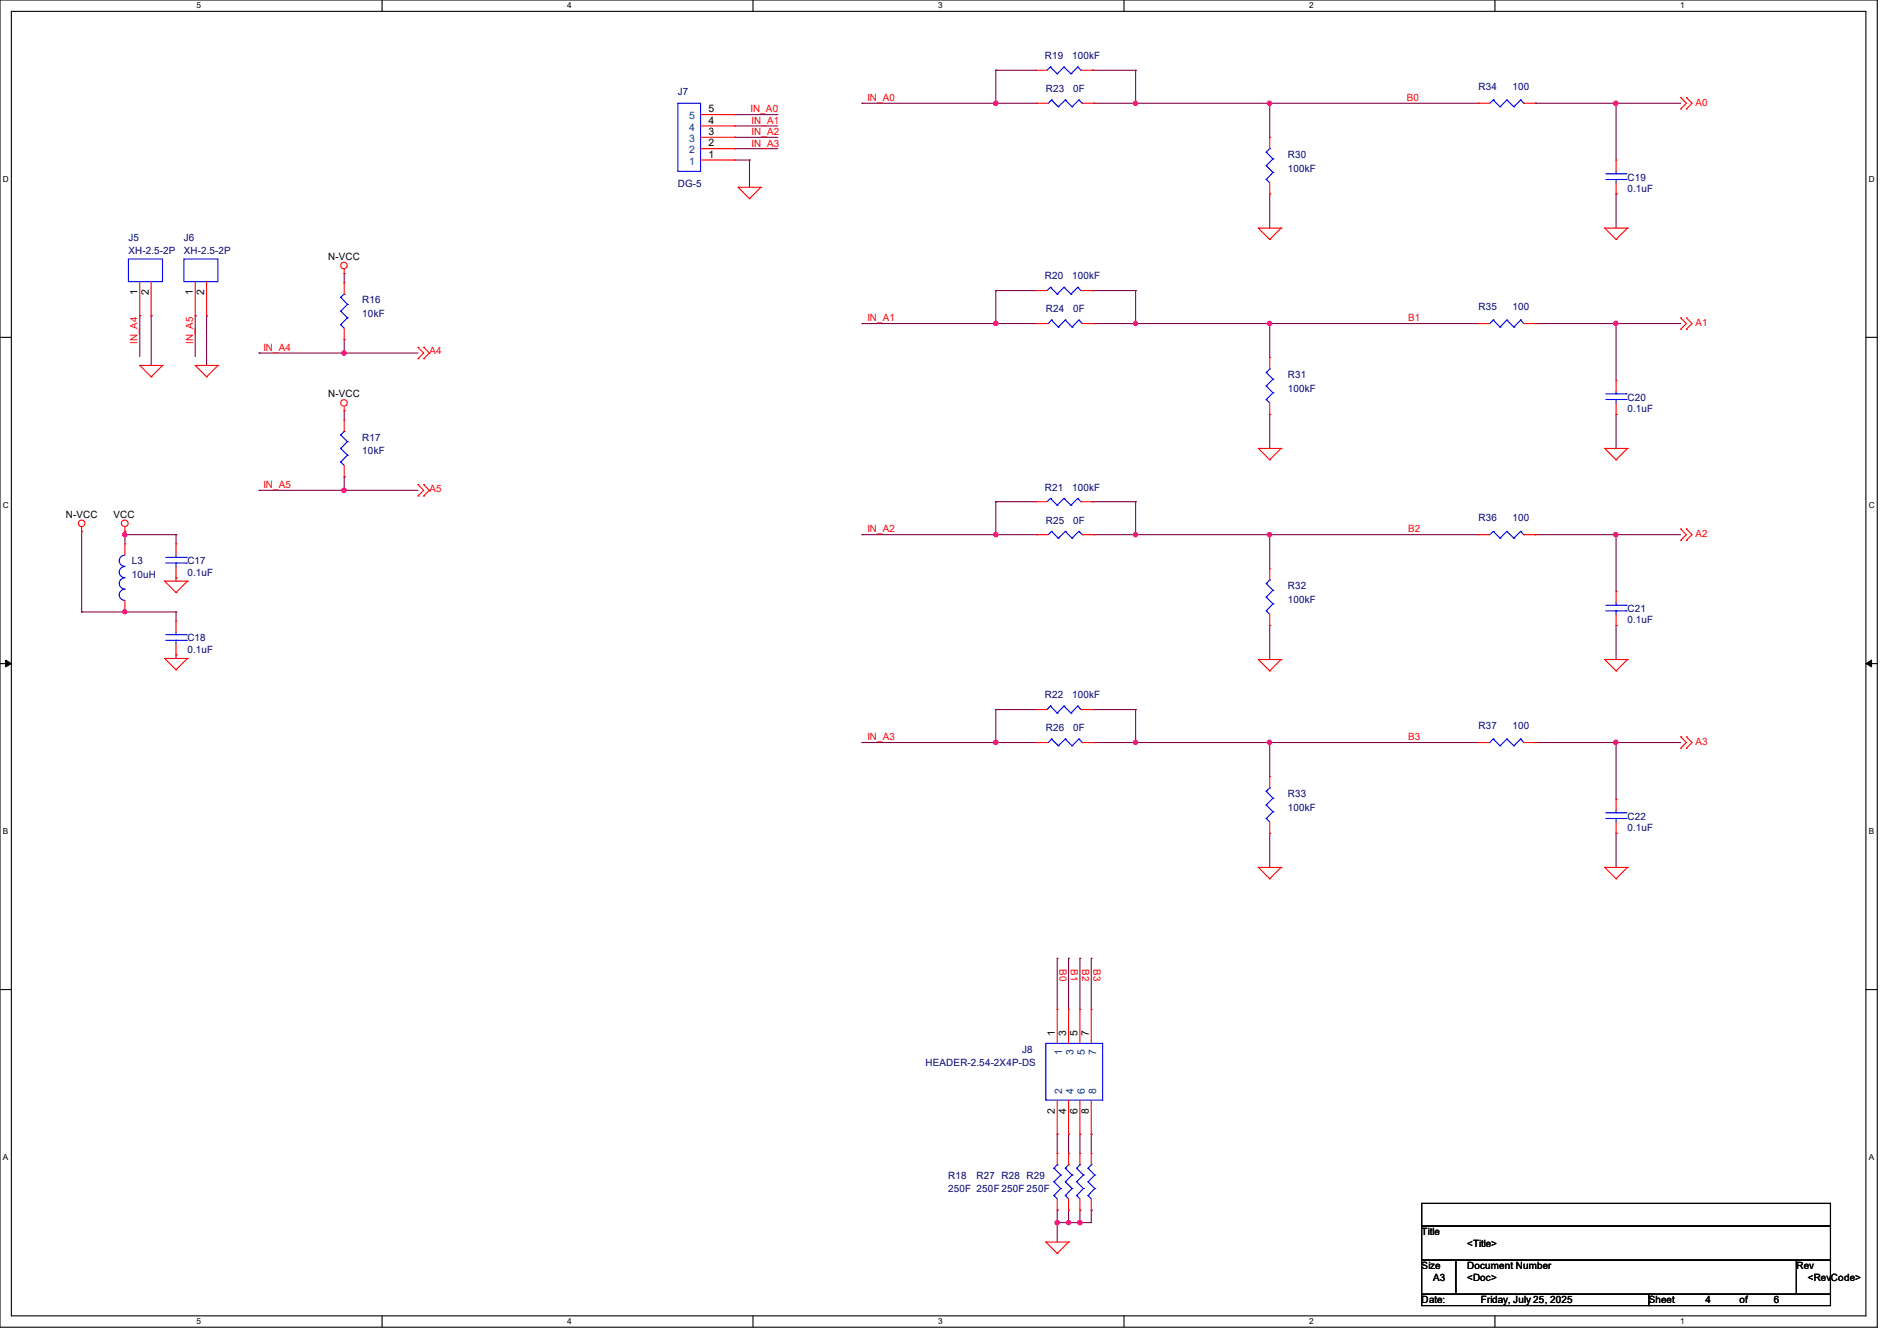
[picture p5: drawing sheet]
<svg xmlns="http://www.w3.org/2000/svg" width="297mm" height="210mm" viewBox="0 0 297 210" stroke-linecap="round" stroke-linejoin="round" font-family="sans-serif">
<path d="M0 0h293.9v207.9h-293.9zM1.8 1.8h290.3v204.3h-290.3z" fill="none" stroke="#000" stroke-width=".17"/>
<g fill="#fff">
<path d="M30.8 .2h.7v1.4h-.7z"/>
<path d="M30.8 206.2h.7v1.4h-.7z"/>
</g>
<path d="M59.8 0v1.8M59.8 206.1v1.8" fill="none" stroke="#000" stroke-width=".17"/>
<g fill="#fff">
<path d="M88.8 .2h.7v1.4h-.7z"/>
<path d="M88.8 206.2h.7v1.4h-.7z"/>
</g>
<path d="M117.9 0v1.8M117.9 206.1v1.8" fill="none" stroke="#000" stroke-width=".17"/>
<g fill="#fff">
<path d="M146.9 .2h.7v1.4h-.7z"/>
<path d="M146.9 206.2h.7v1.4h-.7z"/>
</g>
<path d="M176 0v1.8M176 206.1v1.8" fill="none" stroke="#000" stroke-width=".17"/>
<g fill="#fff">
<path d="M205 .2h.7v1.4h-.7z"/>
<path d="M205 206.2h.7v1.4h-.7z"/>
</g>
<path d="M234.1 0v1.8M234.1 206.1v1.8" fill="none" stroke="#000" stroke-width=".17"/>
<g fill="#fff">
<path d="M263.1 .2h.6v1.4h-.6z"/>
<path d="M263.1 206.2h.6v1.4h-.6z"/>
<path d="M.5 27.3h.9v1.4h-.9z"/>
<path d="M292.6 27.3h.9v1.4h-.9z"/>
<path d="M.5 78.4h.9v1.4h-.9z"/>
<path d="M292.6 78.4h.9v1.4h-.9z"/>
</g>
<path d="M0 52.8h1.8M292.1 52.8h1.8" fill="none" stroke="#000" stroke-width=".17"/>
<g fill="#fff">
<path d="M.5 129.5h.8v1.4h-.8z"/>
<path d="M292.6 129.5h.8v1.4h-.8z"/>
</g>
<path d="M0 103.9h1.8M292.1 103.9h1.8" fill="none" stroke="#000" stroke-width=".17"/>
<path d="M.9 103.4l.9 .5-.9 .5zM292.1 103.9l.9-.5v1z" fill="#000" stroke="#000" stroke-width=".16"/>
<g fill="#fff">
<path d="M.5 180.5h.8v1.4h-.8z"/>
<path d="M292.6 180.5h.8v1.4h-.8z"/>
</g>
<path d="M0 155h1.8M292.1 155h1.8M222.6 188.5h64v3.5h-64zM222.6 192h64v5.4h-64zM222.6 197.4h5.3v5.3h-5.3zM227.9 197.4h53.4v5.3h-53.4zM281.3 197.4h5.3v5.3h-5.3zM222.6 202.7h35.5v1.8h-35.5zM258.1 202.7h28.5v1.8h-28.5z" fill="none" stroke="#000" stroke-width=".17"/>
<g fill="none" stroke="#800040" stroke-width=".17">
<path d="M115 17.9h.1M115 19.7h.1M115 17.9h6.8M115 19.7h6.8M135 16.2h.1M135 16.2h27.3M155.9 16.2h.1M155.9 11h.1M155.9 11h6.2M155.9 11v5.2M171 11h.1M171 11h6.8"/>
<path d="M171.2 16.2h.1M171.2 16.2h60.3M177.8 16.2h.1M177.8 11h.1M177.8 11v5.2M198.8 16.2h.1M198.8 16.2v5.3M240.4 16.2h.1M240.4 16.2h22.7M253 16.2h.1M253 16.2v8.9M115 25.1h.1"/>
<path d="M115 21.5h.1M115 23.3h.1M115 25.1h2.3M115 21.5h6.8M115 23.3h6.8M117.3 25.1h.1M117.3 25.1v4.2M198.8 30.4h.1M198.8 30.4v5.3M253 30.4h.1M253 30.4v5.3M21.9 49.4h.1"/>
<path d="M21.9 49.4v6.4M23.7 49.4h.1M23.7 49.4v7.8M30.6 49.4h.1M30.6 49.4v6.4M32.3 49.4h.1M32.3 49.4v7.8M40.6 55.3h.1M40.6 55.3h24.8M53.9 55.3h.1M53.9 53.2h.1M53.9 42.8h.1"/>
<path d="M53.9 42.8v1.5M53.9 53.2v2.1M135 50.7h.1M135 50.7h27.3M155.9 50.7h.1M155.9 45.5h.1M155.9 45.5v5.2M155.9 45.5h6.2M171 45.5h.1M171 45.5h6.8M171.2 50.7h.1M171.2 50.7h60.3"/>
<path d="M177.8 50.7h.1M177.8 45.5h.1M177.8 45.5v5.2M198.8 50.7h.1M198.8 50.7v5.3M240.4 50.7h.1M240.4 50.7h22.7M253 50.7h.1M253 50.7v8.9M40.6 76.8h.1M40.6 76.8h24.8M53.9 76.8h.1"/>
<path d="M53.9 74.7h.1M53.9 64.3h.1M53.9 64.3v1.5M53.9 74.7v2.1M155.9 78.6h.1M155.9 78.6v5.1M155.9 78.6h6.2M171 78.6h.1M171 78.6h6.8M177.8 78.6h.1M177.8 78.6v5.1M198.8 64.9h.1"/>
<path d="M198.8 64.9v5.3M253 64.9h.1M253 64.9v5.3M12.8 95.8h.1M12.8 83.2h.1M12.8 95.8h14.8M12.8 83.2v12.6M19.6 83.2h.1M19.6 83.7h.1M19.6 95.8h.1M19.6 83.2v2M19.6 83.7h8"/>
<path d="M27.6 83.7h.1M27.6 90.5h.1M27.6 95.8h.1M27.6 83.7v1.5M27.6 90.5v.5M27.6 95.8v1.4M135 83.7h.1M135 83.7h27.3M155.9 83.7h.1M171.2 83.7h.1M171.2 83.7h60.3M177.8 83.7h.1"/>
<path d="M198.8 83.7h.1M198.8 98h.1M198.8 83.7v5.4M198.8 98v5.3M240.4 83.7h.1M240.4 83.7h22.7M253 83.7h.1M253 98h.1M253 83.7v8.9M253 98v5.3M27.6 102.6h.1M27.6 102.6v.5"/>
<path d="M135 116.3h.1M135 116.3h27.3M155.9 116.3h.1M155.9 111.1h.1M155.9 111.1v5.2M155.9 111.1h6.2M171 111.1h.1M171 111.1h6.8M171.2 116.3h.1M171.2 116.3h60.3M177.8 116.3h.1M177.8 111.1h.1"/>
<path d="M177.8 111.1v5.2M198.8 116.3h.1M198.8 116.3v5.3M240.4 116.3h.1M240.4 116.3h22.7M253 116.3h.1M253 116.3v8.9M198.8 130.5h.1M198.8 130.5v5.3M253 130.5h.1M253 130.5v5.3M165.5 150.1h.1"/>
<path d="M165.5 150.1v8M167.3 150.1h.1M167.3 150.1v8M169.1 150.1h.1M169.1 150.1v8M170.9 150.1h.1M170.9 150.1v8M165.5 177.6h.1M165.5 177.6v3M167.3 177.6h.1M167.3 177.6v3M169.1 177.6h.1"/>
<path d="M169.1 177.6v3M170.9 177.6h.1M170.9 177.6v3M165.5 191.5h.1M165.5 189.5h.1M165.5 189.5v5M167.3 189.5h.1M167.3 191.5h.1M167.3 189.5v2M169.1 191.5h.1M169.1 189.5h.1M169.1 189.5v2"/>
<path d="M170.9 189.5h.1M170.9 189.5v2h-5.4"/>
</g>
<g fill="#f0f" stroke="#f0f" stroke-width=".17">
<circle cx="53.8" cy="55.3" r=".34"/>
<circle cx="19.5" cy="83.7" r=".33"/>
<circle cx="19.5" cy="95.8" r=".33"/>
<circle cx="53.8" cy="76.8" r=".34"/>
<circle cx="253" cy="16.2" r=".34"/>
<circle cx="198.8" cy="16.2" r=".34"/>
<circle cx="177.8" cy="16.2" r=".33"/>
<circle cx="155.9" cy="16.2" r=".34"/>
<circle cx="253" cy="50.7" r=".34"/>
<circle cx="198.8" cy="50.7" r=".34"/>
<circle cx="177.8" cy="50.7" r=".33"/>
<circle cx="155.9" cy="50.7" r=".34"/>
<circle cx="165.5" cy="191.5" r=".34"/>
<circle cx="169.1" cy="191.5" r=".34"/>
<circle cx="167.3" cy="191.5" r=".34"/>
<circle cx="253" cy="83.7" r=".34"/>
<circle cx="198.8" cy="83.7" r=".34"/>
<circle cx="177.8" cy="83.7" r=".33"/>
<circle cx="155.9" cy="83.7" r=".34"/>
<circle cx="253" cy="116.2" r=".34"/>
<circle cx="198.8" cy="116.2" r=".34"/>
<circle cx="177.8" cy="116.2" r=".33"/>
<circle cx="155.9" cy="116.2" r=".34"/>
</g>
<g fill="none" stroke="#f00" stroke-width=".17">
<path d="M109.7 19.7h5.3M109.7 17.9h5.3M115 19.7h.1M115 17.9h.1M162.1 11h.1M162.1 11h1.8M162.3 16.2h.1M162.3 16.2h1.8M169.2 11h1.8M169.5 16.2h1.7M171 11h.1M171.2 16.2h.1"/>
<path d="M231.5 16.2h.1M231.5 16.2h1.8M238.6 16.2h1.8M240.4 16.2h.1M263.1 17.1h.1M263.1 15.3h.1M263.1 15.3l.9 .9-.9 .9M264 17.1h.1M264 15.3h.1M264 15.3l.9 .9-.9 .9M109.7 25.1h5.3M109.7 23.3h5.3"/>
<path d="M109.7 21.5h5.3M115 25.1h.1M115 23.3h.1M115 21.5h.1M115.6 29.3h.1M115.6 29.3h3.5M115.6 29.3l1.7 1.8M117.3 31.1h.1M119.1 29.3h.1M119.1 29.3l-1.8 1.8M197 35.7h.1M197 35.7h3.6"/>
<path d="M197 35.7l1.8 1.8M198.8 37.5h.1M198.8 30.4h.1M198.8 21.5h.1M198.8 21.5v1.8M198.8 28.6v1.8M200.6 35.7h.1M200.6 35.7l-1.8 1.8M251.2 35.7h.1M251.2 35.7h3.6M251.2 35.7l1.8 1.8M253 37.5h.1"/>
<path d="M253 25.1h.1M253 30.4h.1M253 25.1v1.7M253 28.6v1.8M254.8 35.7h.1M254.8 35.7l-1.8 1.8M21.9 57.2h.1M21.9 49.4h.1M21.9 57.2h3.5M21.9 57.2l1.8 1.8M21.9 44.1v5.3M23.7 59h.1"/>
<path d="M23.7 49.4h.1M23.7 44.1v5.3M25.4 57.2h.1M25.4 57.2l-1.7 1.8M30.6 57.2h.1M30.6 49.4h.1M30.6 57.2h3.5M30.6 57.2l1.7 1.8M30.6 44.1v5.3M32.3 59h.1M32.3 49.4h.1M32.3 44.1v5.3"/>
<path d="M34.1 57.2h.1M34.1 57.2l-1.8 1.8M53.9 42.8h.1M53.9 53.2h.1M53.9 44.3h.1M53.9 42.1v.7M53.9 44.3v1.8M53.9 51.4v1.8M65.4 56.2h.1M65.4 54.4h.1M65.4 54.4l.9 .9-.9 .9M66.3 56.2h.1"/>
<path d="M66.3 54.4h.1M66.3 54.4l.9 .9-.9 .9M162.1 45.5h.1M162.1 45.5h1.8M162.3 50.7h.1M162.3 50.7h1.8M169.2 45.5h1.8M169.5 50.7h1.7M171 45.5h.1M171.2 50.7h.1M198.8 56h.1M198.8 56v1.8"/>
<path d="M231.5 50.7h.1M231.5 50.7h1.8M238.6 50.7h1.8M240.4 50.7h.1M253 59.6h.1M253 59.6v1.7M263.1 51.6h.1M263.1 49.8h.1M263.1 49.8l.9 .9-.9 .9M264 51.6h.1M264 49.8h.1M264 49.8l.9 .9-.9 .9"/>
<path d="M53.9 64.3h.1M53.9 74.7h.1M53.9 65.8h.1M53.9 63.7v.6M53.9 65.8v1.8M53.9 72.9v1.8M65.4 77.7h.1M65.4 75.9h.1M65.4 75.9l.9 .9-.9 .9M66.3 77.7h.1M66.3 75.9h.1M66.3 75.9l.9 .9-.9 .9"/>
<path d="M162.1 78.6h.1M162.1 78.6h1.8M169.2 78.6h1.8M171 78.6h.1M197 70.2h.1M197 70.2h3.6M197 70.2l1.8 1.8M198.8 72h.1M198.8 64.9h.1M198.8 63.1v1.8M200.6 70.2h.1M200.6 70.2l-1.8 1.8"/>
<path d="M251.2 70.2h.1M251.2 70.2h3.6M251.2 70.2l1.8 1.8M253 72h.1M253 64.9h.1M253 63.1v1.8M254.8 70.2h.1M254.8 70.2l-1.8 1.8M12.8 83.2h.1M12.8 82.5v.7M19.6 83.2h.1M19.6 95.8h.1"/>
<path d="M19.6 85.2h.1M19.6 82.5v.7M19.6 85.2v1.8M19.6 94.1v1.7M25.8 91h.1M25.8 91h3.5M25.8 91l1.8 1.8M27.6 92.8h.1M27.6 97.2h.1M27.6 85.2h.1M27.6 90.5h.1M27.6 85.2v1.8"/>
<path d="M27.6 88.7v1.8M27.6 97.2v1.8M29.3 91h.1M29.3 91l-1.7 1.8M162.3 83.7h.1M162.3 83.7h1.8M169.5 83.7h1.7M171.2 83.7h.1M198.8 98h.1M198.8 89.1h.1M198.8 89.1v1.7M198.8 96.2v1.8"/>
<path d="M231.5 83.7h.1M231.5 83.7h1.8M238.6 83.7h1.8M240.4 83.7h.1M253 92.6h.1M253 98h.1M253 92.6v1.8M253 96.2v1.8M263.1 84.6h.1M263.1 82.8h.1M263.1 82.8l.9 .9-.9 .9M264 84.6h.1"/>
<path d="M264 82.8h.1M264 82.8l.9 .9-.9 .9M25.8 103.1h.1M25.8 103.1h3.5M25.8 103.1l1.8 1.8M27.6 104.9h.1M27.6 102.6h.1M27.6 100.8v1.8M29.3 103.1h.1M29.3 103.1l-1.7 1.8M162.1 111.1h.1M162.1 111.1h1.8"/>
<path d="M162.3 116.3h.1M162.3 116.3h1.8M169.2 111.1h1.8M169.5 116.3h1.7M171 111.1h.1M171.2 116.3h.1M197 103.3h.1M197 103.3h3.6M197 103.3l1.8 1.8M198.8 105.1h.1M200.6 103.3h.1M200.6 103.3l-1.8 1.8"/>
<path d="M231.5 116.3h.1M231.5 116.3h1.8M238.6 116.3h1.8M240.4 116.3h.1M251.2 103.3h.1M251.2 103.3h3.6M251.2 103.3l1.8 1.8M253 105.1h.1M254.8 103.3h.1M254.8 103.3l-1.8 1.8M263.1 117.2h.1M263.1 115.4h.1"/>
<path d="M263.1 115.4l.9 .9-.9 .9M264 117.2h.1M264 115.4h.1M264 115.4l.9 .9-.9 .9M197 135.8h.1M197 135.8h3.6M197 135.8l1.8 1.8M198.8 137.6h.1M198.8 130.5h.1M198.8 121.6h.1M198.8 121.6v1.8M198.8 128.7v1.8"/>
<path d="M200.6 135.8h.1M200.6 135.8l-1.8 1.8M251.2 135.8h.1M251.2 135.8h3.6M251.2 135.8l1.8 1.8M253 137.6h.1M253 125.2h.1M253 130.5h.1M253 125.2v1.8M253 128.7v1.8M254.8 135.8h.1M254.8 135.8l-1.8 1.8"/>
<path d="M165.5 158.1h.1M165.5 158.1v5.3M167.3 158.1h.1M167.3 158.1v5.3M169.1 158.1h.1M169.1 158.1v5.3M170.9 158.1h.1M170.9 158.1v5.3M165.5 177.6h.1M165.5 172.3v5.3M167.3 177.6h.1M167.3 172.3v5.3"/>
<path d="M169.1 177.6h.1M169.1 172.3v5.3M170.9 177.6h.1M170.9 172.3v5.3M163.7 194.5h.1M163.7 194.5h3.6M163.7 194.5l1.8 1.8M165.5 196.3h.1M165.5 189.5h.1M165.5 180.6h.1M165.5 180.6v1.8M165.5 187.7v1.8"/>
<path d="M167.3 194.5h.1M167.3 189.5h.1M167.3 180.6h.1M167.3 194.5l-1.8 1.8M167.3 180.6v1.8M167.3 187.7v1.8M169.1 189.5h.1M169.1 180.6h.1M169.1 180.6v1.8M169.1 187.7v1.8M170.9 189.5h.1M170.9 180.6h.1"/>
<path d="M170.9 180.6v1.8M170.9 187.7v1.8"/>
<circle cx="53.8" cy="41.6" r=".51"/>
<circle cx="53.8" cy="63.1" r=".51"/>
<circle cx="12.8" cy="82" r=".51"/>
<circle cx="19.5" cy="82" r=".52"/>
</g>
<g fill="none" stroke="#00f" stroke-width=".17">
<path d="M106.1 16.2h3.6v10.6h-3.6zM164.5 10.5h.1M164.5 10.5l-.6 .5M164.5 10.5l1 1.1M164.6 15.7h.1M164.6 15.7l-.5 .5M164.6 15.7l1.1 1M165.5 11.6h.1M165.7 16.7h.1M166.6 10.5h.1M166.6 10.5l-1.1 1.1M166.6 10.5l1.1 1.1"/>
<path d="M166.8 15.7h.1M166.8 15.7l-1.1 1M166.8 15.7l1.1 1M167.7 11.6h.1M167.9 16.7h.1M168.7 10.5h.1M168.7 10.5l-1 1.1M168.7 10.5l.5 .5M168.9 15.7h.1M168.9 15.7l-1 1M168.9 15.7l.6 .5M169.2 11h.1"/>
<path d="M169.5 16.2h.1M233.8 15.7h.1M233.8 15.7l-.5 .5M233.8 15.7l1.1 1M234.9 16.7h.1M235.9 15.7h.1M235.9 15.7l-1 1M235.9 15.7l1.1 1M237 16.7h.1M238.1 15.7h.1M238.1 15.7l-1.1 1M238.1 15.7l.5 .5"/>
<path d="M238.6 16.2h.1M198.2 28.1h.1M198.2 26h.1M198.2 23.8h.1M198.2 28.1l.6 .5M198.2 26l1.1 1M198.2 23.8l1.1 1.1M198.8 23.3h.1M198.8 23.3l-.6 .5M199.3 27h.1M199.3 24.9h.1M199.3 27l-1.1 1.1"/>
<path d="M199.3 24.9l-1.1 1.1M251.4 28.1h3.2M251.4 27.2h3.2M253 27.2h.1M253 28.1h.1M253 26.8v.4M253 28.1v.5M254.6 28.1h.1M254.6 27.2h.1M20.1 40.6h5.3v3.5h-5.3zM28.8 40.6h5.3v3.5h-5.3zM53.3 50.8h.1"/>
<path d="M53.3 48.7h.1M53.3 46.6h.1M53.3 50.8l.6 .6M53.3 48.7l1.1 1.1M53.3 46.6l1.1 1.1M53.9 46.1h.1M53.9 46.1l-.6 .5M54.4 49.8h.1M54.4 47.7h.1M54.4 49.8l-1.1 1M54.4 47.7l-1.1 1M164.5 45h.1"/>
<path d="M164.5 45l-.6 .5M164.5 45l1 1.1M164.6 50.1h.1M164.6 50.1l-.5 .6M164.6 50.1l1.1 1.1M165.5 46.1h.1M165.7 51.2h.1M166.6 45h.1M166.6 45l-1.1 1.1M166.6 45l1.1 1.1M166.8 50.1h.1M166.8 50.1l-1.1 1.1"/>
<path d="M166.8 50.1l1.1 1.1M167.7 46.1h.1M167.9 51.2h.1M168.7 45h.1M168.7 45l-1 1.1M168.7 45l.5 .5M168.9 50.1h.1M168.9 50.1l-1 1.1M168.9 50.1l.6 .6M169.2 45.5h.1M169.5 50.7h.1M198.2 58.3h.1"/>
<path d="M198.2 58.3l1.1 1.1M198.8 57.8h.1M198.8 57.8l-.6 .5M199.3 59.4h.1M199.3 59.4l-1.1 1.1M233.8 50.1h.1M233.8 50.1l-.5 .6M233.8 50.1l1.1 1.1M234.9 51.2h.1M235.9 50.1h.1M235.9 50.1l-1 1.1M235.9 50.1l1.1 1.1"/>
<path d="M237 51.2h.1M238.1 50.1h.1M238.1 50.1l-1.1 1.1M238.1 50.1l.5 .6M238.6 50.7h.1M53.3 72.3h.1M53.3 70.2h.1M53.3 68.1h.1M53.3 72.3l.6 .6M53.3 70.2l1.1 1.1M53.3 68.1l1.1 1.1M53.9 67.6h.1"/>
<path d="M53.9 67.6l-.6 .5M54.4 71.3h.1M54.4 69.2h.1M54.4 71.3l-1.1 1M54.4 69.2l-1.1 1M164.5 78.1h.1M164.5 78.1l-.6 .5M164.5 78.1l1 1M165.5 79.1h.1M166.6 78.1h.1M166.6 78.1l-1.1 1M166.6 78.1l1.1 1"/>
<path d="M167.7 79.1h.1M168.7 78.1h.1M168.7 78.1l-1 1M168.7 78.1l.5 .5M169.2 78.6h.1M198.2 62.6h.1M198.2 60.5h.1M198.2 62.6l.6 .5M198.2 60.5l1.1 1M199.3 61.5h.1M199.3 61.5l-1.1 1.1M251.4 62.6h3.2"/>
<path d="M251.4 61.7h3.2M253 61.7h.1M253 62.6h.1M253 61.3v.4M253 62.6v.5M254.6 62.6h.1M254.6 61.7h.1M19.6 92.3a.87 .87 0 0 0-.9 .9 .87 .87 0 0 0 .9 .8M19.6 90.5a.87 .87 0 0 0-.9 .9 .87 .87 0 0 0 .9 .8M19.6 88.7a.87 .87 0 0 0-.9 .9 .87 .87 0 0 0 .9 .9M19.6 87a.87 .87 0 0 0-.9 .8 .87 .87 0 0 0 .9 .9M26 99.4h3.2"/>
<path d="M26 88.2h3.2M26 87.3h3.2M27.6 99.4h.1M27.6 87.3h.1M27.6 88.2h.1M27.6 87v.3M27.6 88.2v.5M27.6 99v.4M29.2 99.4h.1M29.2 88.2h.1M29.2 87.3h.1M164.6 83.2h.1"/>
<path d="M164.6 83.2l-.5 .5M164.6 83.2l1.1 1.1M165.7 84.3h.1M166.8 83.2h.1M166.8 83.2l-1.1 1.1M166.8 83.2l1.1 1.1M167.9 84.3h.1M168.9 83.2h.1M168.9 83.2l-1 1.1M168.9 83.2l.6 .5M169.5 83.7h.1M198.2 95.7h.1"/>
<path d="M198.2 93.5h.1M198.2 91.4h.1M198.2 95.7l.6 .5M198.2 93.5l1.1 1.1M198.2 91.4l1.1 1.1M198.8 90.8h.1M198.8 90.8l-.6 .6M199.3 94.6h.1M199.3 92.5h.1M199.3 94.6l-1.1 1.1M199.3 92.5l-1.1 1M233.8 83.2h.1"/>
<path d="M233.8 83.2l-.5 .5M233.8 83.2l1.1 1.1M234.9 84.3h.1M235.9 83.2h.1M235.9 83.2l-1 1.1M235.9 83.2l1.1 1.1M237 84.3h.1M238.1 83.2h.1M238.1 83.2l-1.1 1.1M238.1 83.2l.5 .5M238.6 83.7h.1M251.4 95.7h3.2"/>
<path d="M251.4 94.8h3.2M253 94.8h.1M253 95.7h.1M253 94.4v.4M253 95.7v.5M254.6 95.7h.1M254.6 94.8h.1M26 100.3h3.2M27.6 100.3h.1M27.6 100.3v.5M29.2 100.3h.1M164.5 110.6h.1"/>
<path d="M164.5 110.6l-.6 .5M164.5 110.6l1 1.1M164.6 115.7h.1M164.6 115.7l-.5 .6M164.6 115.7l1.1 1.1M165.5 111.7h.1M165.7 116.8h.1M166.6 110.6h.1M166.6 110.6l-1.1 1.1M166.6 110.6l1.1 1.1M166.8 115.7h.1M166.8 115.7l-1.1 1.1"/>
<path d="M166.8 115.7l1.1 1.1M167.7 111.7h.1M167.9 116.8h.1M168.7 110.6h.1M168.7 110.6l-1 1.1M168.7 110.6l.5 .5M168.9 115.7h.1M168.9 115.7l-1 1.1M168.9 115.7l.6 .6M169.2 111.1h.1M169.5 116.3h.1M233.8 115.7h.1"/>
<path d="M233.8 115.7l-.5 .6M233.8 115.7l1.1 1.1M234.9 116.8h.1M235.9 115.7h.1M235.9 115.7l-1 1.1M235.9 115.7l1.1 1.1M237 116.8h.1M238.1 115.7h.1M238.1 115.7l-1.1 1.1M238.1 115.7l.5 .6M238.6 116.3h.1M198.2 128.2h.1"/>
<path d="M198.2 126.1h.1M198.2 123.9h.1M198.2 128.2l.6 .5M198.2 126.1l1.1 1M198.2 123.9l1.1 1.1M198.8 123.4h.1M198.8 123.4l-.6 .5M199.3 127.1h.1M199.3 125h.1M199.3 127.1l-1.1 1.1M199.3 125l-1.1 1.1M251.4 128.2h3.2"/>
<path d="M251.4 127.3h3.2M253 127.3h.1M253 128.2h.1M253 127v.3M253 128.2v.5M254.6 128.2h.1M254.6 127.3h.1M163.7 163.4h8.9v8.9h-8.9zM165 187.2h.1M165 185.1h.1M165 183h.1M165 187.2l.5 .5"/>
<path d="M165 185.1l1.1 1M165 183l1.1 1M165.5 182.4h.1M165.5 182.4l-.5 .6M166.1 186.1h.1M166.1 184h.1M166.1 186.1l-1.1 1.1M166.1 184l-1.1 1.1M166.8 187.2h.1M166.8 185.1h.1M166.8 183h.1M166.8 187.2l.5 .5"/>
<path d="M166.8 185.1l1.1 1M166.8 183l1.1 1M167.3 182.4h.1M167.3 182.4l-.5 .6M167.9 186.1h.1M167.9 184h.1M167.9 186.1l-1.1 1.1M167.9 184l-1.1 1.1M168.6 187.2h.1M168.6 185.1h.1M168.6 183h.1M168.6 187.2l.5 .5"/>
<path d="M168.6 185.1l1 1M168.6 183l1 1M169.1 182.4h.1M169.1 182.4l-.5 .6M169.6 186.1h.1M169.6 184h.1M169.6 186.1l-1 1.1M169.6 184l-1 1.1M170.3 187.2h.1M170.3 185.1h.1M170.3 183h.1M170.3 187.2l.6 .5"/>
<path d="M170.3 185.1l1.1 1M170.3 183l1.1 1M170.9 182.4h.1M170.9 182.4l-.6 .6M171.4 186.1h.1M171.4 184h.1M171.4 186.1l-1.1 1.1M171.4 184l-1.1 1.1"/>
</g>
<g font-size="1.6" fill="#000080">
<text x="163.6" y="9.3">R19</text>
<text x="167.9" y="9.3">100kF</text>
<text x="106.1" y="14.9">J7</text>
<text x="163.7" y="14.4">R23</text>
<text x="168" y="14.4">0F</text>
<text x="231.5" y="14.1">R34</text>
<text x="236.8" y="14.1">100</text>
<text x="106.1" y="29.3">DG-5</text>
<text x="201.6" y="24.7">R30</text>
<text x="201.6" y="26.9">100kF</text>
<text x="254.8" y="28.3">C19</text>
<text x="254.8" y="30.1">0.1uF</text>
<text x="20.1" y="37.7">J5</text>
<text x="20.1" y="39.8">XH-2.5-2P</text>
<text x="28.8" y="37.7">J6</text>
<text x="28.8" y="39.8">XH-2.5-2P</text>
<text x="56.7" y="47.5">R16</text>
<text x="163.6" y="43.8">R20</text>
<text x="167.9" y="43.8">100kF</text>
<text x="56.7" y="49.6">10kF</text>
<text x="163.7" y="48.9">R24</text>
<text x="168" y="48.9">0F</text>
<text x="231.5" y="48.6">R35</text>
<text x="236.8" y="48.6">100</text>
<text x="201.6" y="59.2">R31</text>
<text x="201.6" y="61.3">100kF</text>
<text x="254.8" y="62.8">C20</text>
<text x="254.8" y="64.6">0.1uF</text>
<text x="56.7" y="69">R17</text>
<text x="56.7" y="71.1">10kF</text>
<text x="163.6" y="76.8">R21</text>
<text x="167.9" y="76.8">100kF</text>
<text x="163.7" y="82">R25</text>
<text x="168" y="82">0F</text>
<text x="231.5" y="81.6">R36</text>
<text x="236.8" y="81.6">100</text>
<text x="20.6" y="88.4">L3</text>
<text x="29.3" y="88.4">C17</text>
<text x="20.6" y="90.5">10uH</text>
<text x="29.3" y="90.2">0.1uF</text>
<text x="201.6" y="92.3">R32</text>
<text x="201.6" y="94.4">100kF</text>
<text x="254.8" y="95.8">C21</text>
<text x="29.3" y="100.5">C18</text>
<text x="254.8" y="97.6">0.1uF</text>
<text x="29.3" y="102.2">0.1uF</text>
<text x="163.6" y="109.3">R22</text>
<text x="167.9" y="109.3">100kF</text>
<text x="163.7" y="114.5">R26</text>
<text x="168" y="114.5">0F</text>
<text x="231.5" y="114.2">R37</text>
<text x="236.8" y="114.2">100</text>
<text x="201.6" y="124.8">R33</text>
<text x="201.6" y="127">100kF</text>
<text x="254.8" y="128.4">C22</text>
<text x="254.8" y="130.2">0.1uF</text>
<text x="144.9" y="167">HEADER-2.54-2X4P-DS</text>
<text x="160" y="164.8">J8</text>
<text x="148.5" y="184.6">R18</text>
<text x="152.9" y="184.6">R27 R28 R29</text>
<text x="148.5" y="186.7">250F 250F 250F 250F</text>
</g>
<g font-size="1.6">
<text x="110.9" y="17.6">5</text>
<text x="110.9" y="22.9">2</text>
<text x="110.9" y="21.1">3</text>
<text x="110.9" y="19.3">4</text>
<text x="110.9" y="24.7">1</text>
<text x="51.4" y="40.7">N-VCC</text>
<text x="21.5" y="46.2" transform="rotate(-90 21.5 46.2)">1</text>
<text x="23.3" y="46.2" transform="rotate(-90 23.3 46.2)">2</text>
<text x="30.2" y="46.2" transform="rotate(-90 30.2 46.2)">1</text>
<text x="32" y="46.2" transform="rotate(-90 32 46.2)">2</text>
<text x="51.4" y="62.2">N-VCC</text>
<text x="10.3" y="81.1">N-VCC</text>
<text x="17.8" y="81.1">VCC</text>
<text x="165.1" y="162.2" transform="rotate(-90 165.1 162.2)">1</text>
<text x="166.9" y="162.2" transform="rotate(-90 166.9 162.2)">3</text>
<text x="168.7" y="162.2" transform="rotate(-90 168.7 162.2)">5</text>
<text x="170.5" y="162.2" transform="rotate(-90 170.5 162.2)">7</text>
<text x="165.1" y="174.4" transform="rotate(-90 165.1 174.4)">2</text>
<text x="166.9" y="174.4" transform="rotate(-90 166.9 174.4)">4</text>
<text x="168.7" y="174.4" transform="rotate(-90 168.7 174.4)">6</text>
<text x="170.5" y="174.4" transform="rotate(-90 170.5 174.4)">8</text>
<text x="222.6" y="193.5">Title</text>
<text x="229.7" y="195.2">&lt;Title&gt;</text>
<text x="222.6" y="198.8">Size</text>
<text x="224.4" y="200.6">A3</text>
<text x="229.7" y="198.8">Document Number</text>
<text x="229.7" y="200.6">&lt;Doc&gt;</text>
<text x="281.3" y="198.8">Rev</text>
<text x="283" y="200.6">&lt;RevCode&gt;</text>
<text x="222.6" y="204.1">Date:</text>
<text x="231.9" y="204.1">Friday, July 25, 2025</text>
<text x="258.1" y="204.1">Sheet</text>
<text x="267" y="204.1">4</text>
<text x="272.4" y="204.1">of</text>
<text x="277.7" y="204.1">6</text>
</g>
<g font-size="1.6" fill="#f00">
<text x="117.5" y="17.6">IN_A0</text>
<text x="135.8" y="15.8">IN_A0</text>
<text x="220.3" y="15.8">B0</text>
<text x="265.5" y="16.6">A0</text>
<text x="117.7" y="19.4">IN_A1</text>
<text x="117.7" y="21.2">IN_A2</text>
<text x="117.7" y="22.9">IN_A3</text>
<text x="21.5" y="53.9" transform="rotate(-90 21.5 53.9)">IN_A4</text>
<text x="30.2" y="53.9" transform="rotate(-90 30.2 53.9)">IN_A5</text>
<text x="135.8" y="50.3">IN_A1</text>
<text x="220.5" y="50.3">B1</text>
<text x="265.5" y="51.1">A1</text>
<text x="41.2" y="54.9">IN_A4</text>
<text x="67.2" y="55.5">A4</text>
<text x="41.2" y="76.5">IN_A5</text>
<text x="67.2" y="77">A5</text>
<text x="135.8" y="83.4">IN_A2</text>
<text x="220.5" y="83.4">B2</text>
<text x="265.5" y="84.1">A2</text>
<text x="135.8" y="115.9">IN_A3</text>
<text x="220.5" y="115.9">B3</text>
<text x="265.5" y="116.7">A3</text>
<text x="165.9" y="151.8" transform="rotate(90 165.9 151.8)">B0</text>
<text x="167.6" y="151.8" transform="rotate(90 167.6 151.8)">B1</text>
<text x="169.4" y="151.8" transform="rotate(90 169.4 151.8)">B2</text>
<text x="171.2" y="151.8" transform="rotate(90 171.2 151.8)">B3</text>
</g>
<g font-size="1.6" fill="#004080">
<text x="107.9" y="22.2">3</text>
<text x="107.9" y="20.4">4</text>
<text x="107.9" y="18.7">5</text>
<text x="107.9" y="25.8">1</text>
<text x="107.9" y="24">2</text>
<text x="166.3" y="165.2" transform="rotate(-90 166.3 165.2)">1</text>
<text x="168.1" y="165.2" transform="rotate(-90 168.1 165.2)">3</text>
<text x="169.8" y="165.2" transform="rotate(-90 169.8 165.2)">5</text>
<text x="171.6" y="165.2" transform="rotate(-90 171.6 165.2)">7</text>
<text x="166.3" y="171.4" transform="rotate(-90 166.3 171.4)">2</text>
<text x="168.1" y="171.4" transform="rotate(-90 168.1 171.4)">4</text>
<text x="169.8" y="171.4" transform="rotate(-90 169.8 171.4)">6</text>
<text x="171.6" y="171.4" transform="rotate(-90 171.6 171.4)">8</text>
</g>
<g font-size="1.3">
<text x="30.8" y="1.3">5</text>
<text x="88.8" y="1.3">4</text>
<text x="146.9" y="1.3">3</text>
<text x="205" y="1.3">2</text>
<text x="263.1" y="1.3">1</text>
<text x=".5" y="28.4">D</text>
<text x="292.6" y="28.4">D</text>
<text x=".5" y="79.5">C</text>
<text x="292.6" y="79.5">C</text>
<text x=".5" y="130.6">B</text>
<text x="292.6" y="130.6">B</text>
<text x=".5" y="181.7">A</text>
<text x="292.6" y="181.7">A</text>
<text x="30.8" y="207.4">5</text>
<text x="88.8" y="207.4">4</text>
<text x="146.9" y="207.4">3</text>
<text x="205" y="207.4">2</text>
<text x="263.1" y="207.4">1</text>
</g>
</svg>
